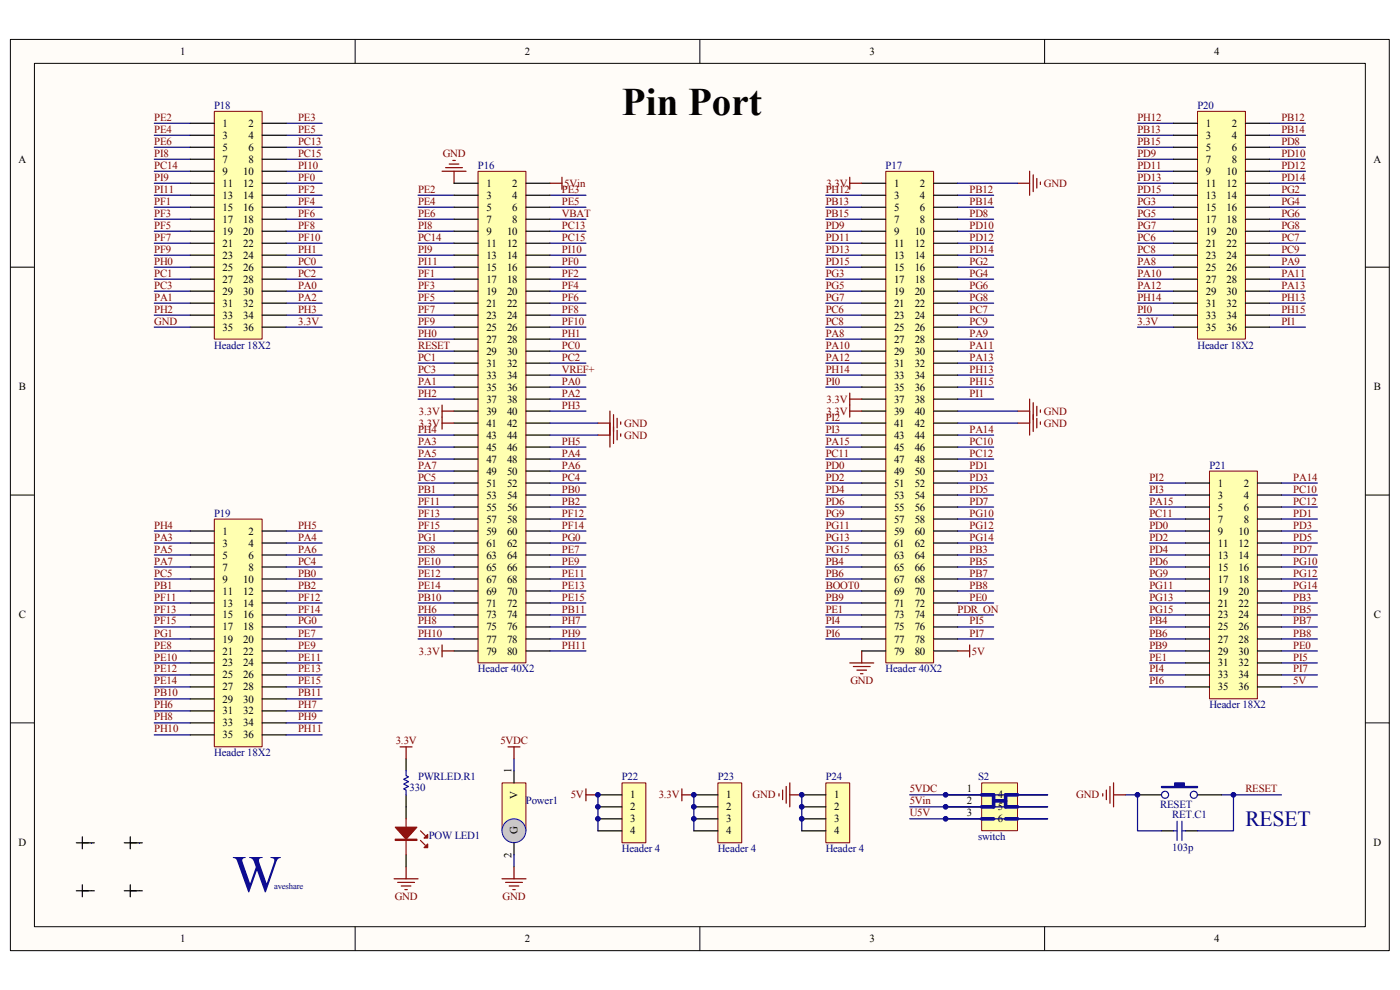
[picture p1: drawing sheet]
<svg xmlns="http://www.w3.org/2000/svg" width="297mm" height="210mm" viewBox="0 0 297 210" stroke-linecap="round" stroke-linejoin="round" font-family="sans-serif">
<path d="M2.2 8.4h292.5v193.3h-292.5z" fill="#fffcf8"/>
<path d="M2.2 8.4h292.5v193.3h-292.5z" fill="none" stroke="#000" stroke-width=".21"/>
<path d="M7.3 13.5h282.3v183.1h-282.3z" fill="#fffcf8"/>
<g fill="none" stroke="#000" stroke-width=".21">
<path d="M7.3 13.4h282.3v183.2h-282.3zM75.3 8.3v5.1M148.5 8.3v5.1M221.6 8.3v5.1M2.2 56.7h5.1M289.7 56.7h5M2.2 105h5.1M289.7 105h5M2.2 153.3h5.1M289.7 153.3h5M75.3 196.6v5.1M148.5 196.6v5.1"/>
<path d="M221.6 196.6v5.1"/>
</g>
<path d="M106.5 166.1h5.1v10.1h-5.1z" fill="#ffffb0"/>
<path d="M106.5 166.1h5.1v10.1h-5.1z" fill="none" stroke="#800000" stroke-width=".21"/>
<circle cx="109" cy="176.2" r="2.53" fill="#c0c0c0" stroke="#00f" stroke-width=".21"/>
<path d="M109 163.5v2.6M109 178.8v2.5" fill="none" stroke="#000" stroke-width=".25"/>
<path d="M126.8 168.6v7.6M147.2 168.6v7.6M170.1 168.6v7.6" fill="none" stroke="#000080" stroke-width=".25"/>
<path d="M124.3 167.3v2.6M124.3 168.6h2.5" fill="none" stroke="#800000" stroke-width=".25"/>
<path d="M132 166.1h5v12.7h-5z" fill="#ffffb0"/>
<path d="M132 166.1h5v12.7h-5z" fill="none" stroke="#800000" stroke-width=".21"/>
<path d="M126.8 168.6h5.1M126.8 171.1h5.1M126.8 173.7h5.1M126.8 176.2h5.1" fill="none" stroke="#000" stroke-width=".25"/>
<path d="M152.3 166.1h5.1v12.7h-5.1z" fill="#ffffb0"/>
<path d="M152.3 166.1h5.1v12.7h-5.1z" fill="none" stroke="#800000" stroke-width=".21"/>
<path d="M147.2 168.6h5.1M147.2 171.1h5.1M147.2 173.7h5.1M147.2 176.2h5.1" fill="none" stroke="#000" stroke-width=".25"/>
<path d="M175.2 166.1h5.1v12.7h-5.1z" fill="#ffffb0"/>
<path d="M175.2 166.1h5.1v12.7h-5.1z" fill="none" stroke="#800000" stroke-width=".21"/>
<path d="M170.1 168.6h5.1M170.1 171.1h5.1M170.1 173.7h5.1M170.1 176.2h5.1" fill="none" stroke="#000" stroke-width=".25"/>
<path d="M109 161v2.5M109 181.3v2.6" fill="none" stroke="#000080" stroke-width=".25"/>
<path d="M144.7 168.6h2.5M144.7 167.3v2.6M165.3 168.4v.5M166 167.6v2M166.8 166.8v3.6M167.5 166.1v5M167.5 168.6h2.6M106.5 186.4h5.1M107.3 187.2h3.5M108 187.9h2.1M108.8 188.7h.5M109 183.9v2.5" fill="none" stroke="#800000" stroke-width=".25"/>
<path d="M26.4 189h3.8M27.6 187.7v2.5" fill="none" stroke="#000" stroke-width=".25"/>
<path d="M16.2 178.8h3.8M17.5 177.5v2.6" fill="none" stroke="#000" stroke-width=".25"/>
<path d="M26.4 178.8h3.8M27.6 177.5v2.6" fill="none" stroke="#000" stroke-width=".25"/>
<path d="M93.8 36.3h5.1M94.5 35.6h3.6M95.3 34.8h2M96.1 34h.5M96.3 36.3v2.6M182.8 138.1v2.5M107.8 158.4h2.5M109 158.4v2.6M180.3 140.6h5.1M181 141.4h3.6M181.8 142.1h2M182.6 142.9h.5" fill="none" stroke="#800000" stroke-width=".25"/>
<g fill="none" stroke="#000080" stroke-width=".25">
<path d="M88.7 41.4h7.6M88.7 44h7.6M88.7 46.5h7.6M88.7 49h7.6M88.7 51.6h7.6M88.7 59.2h7.6M88.7 56.7h7.6M88.7 54.1h7.6M116.7 41.4h7.6M116.7 44h7.6M116.7 46.5h7.6M116.7 49h7.6"/>
<path d="M116.7 51.6h7.6M116.7 59.2h7.6M116.7 56.7h7.6M116.7 54.1h7.6M175.2 41.4h7.6M175.2 44h7.6M175.2 46.5h7.6M175.2 49h7.6M175.2 51.6h7.6M175.2 59.2h7.6M175.2 56.7h7.6M175.2 54.1h7.6"/>
<path d="M203.2 41.4h7.6M203.2 44h7.6M203.2 46.5h7.6M203.2 49h7.6M203.2 51.6h7.6M203.2 59.2h7.6M203.2 56.7h7.6M203.2 54.1h7.6M88.7 64.3h7.6M88.7 61.8h7.6M88.7 79.6h7.6M88.7 66.9h7.6"/>
<path d="M88.7 69.4h7.6M88.7 71.9h7.6M88.7 74.5h7.6M88.7 77h7.6M116.7 64.3h7.6M116.7 61.8h7.6M116.7 79.6h7.6M116.7 66.9h7.6M116.7 69.4h7.6M116.7 71.9h7.6M116.7 74.5h7.6M116.7 77h7.6"/>
<path d="M175.2 64.3h7.6M175.2 61.8h7.6M175.2 79.6h7.6M175.2 66.9h7.6M175.2 69.4h7.6M175.2 71.9h7.6M175.2 74.5h7.6M175.2 77h7.6M203.2 64.3h7.6M203.2 61.8h7.6M203.2 79.6h7.6M203.2 66.9h7.6"/>
<path d="M203.2 69.4h7.6M203.2 71.9h7.6M203.2 74.5h7.6M203.2 77h7.6M88.7 94.8h7.6M88.7 92.3h7.6M88.7 84.7h7.6M88.7 82.1h7.6M88.7 97.4h7.6M88.7 99.9h7.6M116.7 94.8h7.6M116.7 84.7h7.6"/>
<path d="M116.7 82.1h7.6M116.7 97.4h7.6M116.7 99.9h7.6M116.7 87.2h7.6M175.2 94.8h7.6M175.2 92.3h7.6M175.2 82.1h7.6M175.2 97.4h7.6M175.2 99.9h7.6M175.2 89.7h7.6M203.2 94.8h7.6M203.2 92.3h7.6"/>
<path d="M203.2 84.7h7.6M203.2 82.1h7.6M203.2 97.4h7.6M203.2 99.9h7.6M88.7 117.7h7.6M88.7 115.2h7.6M88.7 112.6h7.6M88.7 110.1h7.6M88.7 102.5h7.6M88.7 105h7.6M88.7 107.6h7.6M116.7 117.7h7.6"/>
<path d="M116.7 115.2h7.6M116.7 112.6h7.6M116.7 110.1h7.6M116.7 102.5h7.6M116.7 105h7.6M116.7 107.6h7.6M175.2 117.7h7.6M175.2 115.2h7.6M175.2 112.6h7.6M175.2 110.1h7.6M175.2 102.5h7.6M175.2 105h7.6"/>
<path d="M175.2 107.6h7.6M203.2 117.7h7.6M203.2 115.2h7.6M203.2 112.6h7.6M203.2 110.1h7.6M203.2 102.5h7.6M203.2 105h7.6M203.2 107.6h7.6M88.7 120.3h7.6M88.7 135.5h7.6M88.7 122.8h7.6M88.7 125.4h7.6"/>
<path d="M88.7 127.9h7.6M88.7 130.4h7.6M88.7 133h7.6M116.7 120.3h7.6M116.7 135.5h7.6M116.7 122.8h7.6M116.7 125.4h7.6M116.7 127.9h7.6M116.7 130.4h7.6M116.7 133h7.6M116.7 138.1h7.6M175.2 120.3h7.6"/>
<path d="M175.2 135.5h7.6M175.2 122.8h7.6M175.2 125.4h7.6M175.2 127.9h7.6M175.2 130.4h7.6M175.2 133h7.6M203.2 120.3h7.6M203.2 135.5h7.6M203.2 122.8h7.6M203.2 125.4h7.6M203.2 127.9h7.6M203.2 130.4h7.6"/>
<path d="M203.2 133h7.6"/>
</g>
<path d="M101.4 36.4h10.2v104.2h-10.2z" fill="#ffffb0"/>
<path d="M101.4 36.3h10.2v104.3h-10.2z" fill="none" stroke="#800000" stroke-width=".21"/>
<g fill="none" stroke="#000" stroke-width=".25">
<path d="M96.3 38.9h5.1M111.6 38.9h5.1M96.3 41.4h5.1M96.3 44h5.1M96.3 46.5h5.1M96.3 49h5.1M96.3 51.6h5.1M96.3 54.1h5.1M96.3 56.7h5.1M96.3 59.2h5.1M111.6 41.4h5.1M111.6 44h5.1"/>
<path d="M111.6 46.5h5.1M111.6 49h5.1M111.6 51.6h5.1M111.6 54.1h5.1M111.6 56.7h5.1M111.6 59.2h5.1M96.3 61.8h5.1M96.3 64.3h5.1M96.3 66.9h5.1M96.3 69.4h5.1M96.3 71.9h5.1M96.3 74.5h5.1"/>
<path d="M96.3 77h5.1M96.3 79.6h5.1M111.6 61.8h5.1M111.6 64.3h5.1M111.6 66.9h5.1M111.6 69.4h5.1M111.6 71.9h5.1M111.6 74.5h5.1M111.6 77h5.1M111.6 79.6h5.1M96.3 82.1h5.1M96.3 84.7h5.1"/>
<path d="M96.3 87.2h5.1M96.3 89.7h5.1M96.3 92.3h5.1M96.3 94.8h5.1M96.3 97.4h5.1M96.3 99.9h5.1M111.6 82.1h5.1M111.6 84.7h5.1M111.6 87.2h5.1M111.6 89.7h5.1M111.6 92.3h5.1M111.6 94.8h5.1"/>
<path d="M111.6 97.4h5.1M111.6 99.9h5.1M96.3 102.5h5.1M96.3 105h5.1M96.3 107.6h5.1M96.3 110.1h5.1M96.3 112.6h5.1M96.3 115.2h5.1M96.3 117.7h5.1M111.6 102.5h5.1M111.6 105h5.1M111.6 107.6h5.1"/>
<path d="M111.6 110.1h5.1M111.6 112.6h5.1M111.6 115.2h5.1M111.6 117.7h5.1M96.3 120.3h5.1M96.3 122.8h5.1M96.3 125.4h5.1M96.3 127.9h5.1M96.3 130.4h5.1M96.3 133h5.1M96.3 135.5h5.1M96.3 138.1h5.1"/>
<path d="M111.6 120.3h5.1M111.6 122.8h5.1M111.6 125.4h5.1M111.6 127.9h5.1M111.6 130.4h5.1M111.6 133h5.1M111.6 135.5h5.1M111.6 138.1h5.1"/>
</g>
<path d="M187.9 36.4h10.2v104.2h-10.2z" fill="#ffffb0"/>
<path d="M187.9 36.3h10.2v104.3h-10.2z" fill="none" stroke="#800000" stroke-width=".21"/>
<g fill="none" stroke="#000" stroke-width=".25">
<path d="M182.8 38.9h5.1M198.1 38.9h5.1M182.8 41.4h5.1M182.8 44h5.1M182.8 46.5h5.1M182.8 49h5.1M182.8 51.6h5.1M182.8 54.1h5.1M182.8 56.7h5.1M182.8 59.2h5.1M198.1 41.4h5.1M198.1 44h5.1"/>
<path d="M198.1 46.5h5.1M198.1 49h5.1M198.1 51.6h5.1M198.1 54.1h5.1M198.1 56.7h5.1M198.1 59.2h5.1M182.8 61.8h5.1M182.8 64.3h5.1M182.8 66.9h5.1M182.8 69.4h5.1M182.8 71.9h5.1M182.8 74.5h5.1"/>
<path d="M182.8 77h5.1M182.8 79.6h5.1M198.1 61.8h5.1M198.1 64.3h5.1M198.1 66.9h5.1M198.1 69.4h5.1M198.1 71.9h5.1M198.1 74.5h5.1M198.1 77h5.1M198.1 79.6h5.1M182.8 82.1h5.1M182.8 84.7h5.1"/>
<path d="M182.8 87.2h5.1M182.8 89.7h5.1M182.8 92.3h5.1M182.8 94.8h5.1M182.8 97.4h5.1M182.8 99.9h5.1M198.1 82.1h5.1M198.1 84.7h5.1M198.1 87.2h5.1M198.1 89.7h5.1M198.1 92.3h5.1M198.1 94.8h5.1"/>
<path d="M198.1 97.4h5.1M198.1 99.9h5.1M182.8 102.5h5.1M182.8 105h5.1M182.8 107.6h5.1M182.8 110.1h5.1M182.8 112.6h5.1M182.8 115.2h5.1M182.8 117.7h5.1M198.1 102.5h5.1M198.1 105h5.1M198.1 107.6h5.1"/>
<path d="M198.1 110.1h5.1M198.1 112.6h5.1M198.1 115.2h5.1M198.1 117.7h5.1M182.8 120.3h5.1M182.8 122.8h5.1M182.8 125.4h5.1M182.8 127.9h5.1M182.8 130.4h5.1M182.8 133h5.1M182.8 135.5h5.1M182.8 138.1h5.1"/>
<path d="M198.1 120.3h5.1M198.1 122.8h5.1M198.1 125.4h5.1M198.1 127.9h5.1M198.1 130.4h5.1M198.1 133h5.1M198.1 135.5h5.1M198.1 138.1h5.1"/>
</g>
<g fill="none" stroke="#800000" stroke-width=".25">
<path d="M215.9 38.9h2.5M218.4 36.3v5.1M219.2 37.1v3.6M220 37.9v2M220.7 38.6v.5M126.8 89.7h2.6M126.8 92.3h2.6M129.4 87.2v7.6M130.2 88v6.1M130.9 88.7v2.1M130.9 91.3v2M131.7 89.5v.5"/>
<path d="M131.7 92v.5M215.9 89.7h2.5M215.9 87.2h2.5M218.4 84.7v7.6M219.2 85.4v6.1M220 86.2v2M220 88.7v2.1M220.7 86.9v.6M220.7 89.5v.5"/>
</g>
<g fill="none" stroke="#000080" stroke-width=".25">
<path d="M32.7 38.9h7.7M32.7 26.1h7.7M32.7 28.7h7.7M32.7 31.2h7.7M32.7 33.8h7.7M32.7 36.3h7.7M60.7 38.9h7.6M60.7 26.1h7.6M60.7 28.7h7.6M60.7 31.2h7.6M60.7 33.8h7.6M60.7 36.3h7.6"/>
<path d="M203.2 38.9h12.7M241.3 38.9h7.7M241.3 26.1h7.7M241.3 28.7h7.7M241.3 31.2h7.7M241.3 33.8h7.7M241.3 36.3h7.7M269.3 38.9h7.6M269.3 26.1h7.6M269.3 28.7h7.6M269.3 31.2h7.6M269.3 33.8h7.6"/>
<path d="M269.3 36.3h7.6M32.7 49h7.7M32.7 46.5h7.7M32.7 44h7.7M32.7 41.4h7.7M32.7 51.6h7.7M32.7 54.1h7.7M32.7 56.7h7.7M32.7 59.2h7.7M60.7 49h7.6M60.7 46.5h7.6M60.7 44h7.6"/>
<path d="M60.7 41.4h7.6M60.7 51.6h7.6M60.7 54.1h7.6M60.7 56.7h7.6M60.7 59.2h7.6M241.3 49h7.7M241.3 46.5h7.7M241.3 44h7.7M241.3 41.4h7.7M241.3 51.6h7.7M241.3 54.1h7.7M241.3 56.7h7.7"/>
<path d="M241.3 59.2h7.7M269.3 49h7.6M269.3 46.5h7.6M269.3 44h7.6M269.3 41.4h7.6M269.3 51.6h7.6M269.3 54.1h7.6M269.3 56.7h7.6M269.3 59.2h7.6M32.7 66.9h7.7M32.7 64.3h7.7M32.7 61.8h7.7"/>
<path d="M60.7 66.9h7.6M60.7 64.3h7.6M60.7 61.8h7.6M241.3 66.9h7.7M241.3 64.3h7.7M241.3 61.8h7.7M269.3 66.9h7.6M269.3 64.3h7.6M269.3 61.8h7.6M269.3 69.4h7.6M116.7 89.7h10.1M116.7 92.3h10.1"/>
<path d="M203.2 89.7h12.7M203.2 87.2h12.7M32.7 115.2h7.7M32.7 112.6h7.7M32.7 117.7h7.7M60.7 115.2h7.6M60.7 112.6h7.6M60.7 117.7h7.6M243.9 115.2h7.6M243.9 112.6h7.6M243.9 117.7h7.6M243.9 102.5h7.6"/>
<path d="M243.9 105h7.6M243.9 110.1h7.6M243.9 107.6h7.6M271.8 115.2h7.7M271.8 112.6h7.7M271.8 117.7h7.7M271.8 102.5h7.7M271.8 105h7.7M271.8 110.1h7.7M271.8 107.6h7.7M32.7 138.1h7.7M32.7 135.5h7.7"/>
<path d="M32.7 133h7.7M32.7 130.4h7.7M32.7 120.3h7.7M32.7 122.8h7.7M32.7 125.4h7.7M32.7 127.9h7.7M60.7 138.1h7.6M60.7 135.5h7.6M60.7 133h7.6M60.7 130.4h7.6M60.7 120.3h7.6M60.7 122.8h7.6"/>
<path d="M60.7 125.4h7.6M60.7 127.9h7.6M243.9 138.1h7.6M243.9 135.5h7.6M243.9 133h7.6M243.9 130.4h7.6M243.9 120.3h7.6M243.9 122.8h7.6M243.9 125.4h7.6M243.9 127.9h7.6M271.8 138.1h7.7M271.8 135.5h7.7"/>
<path d="M271.8 133h7.7M271.8 130.4h7.7M271.8 120.3h7.7M271.8 122.8h7.7M271.8 125.4h7.7M271.8 127.9h7.7M32.7 140.6h7.7M32.7 155.9h7.7M32.7 143.2h7.7M32.7 145.7h7.7M32.7 148.3h7.7M32.7 150.8h7.7"/>
<path d="M32.7 153.3h7.7M60.7 140.6h7.6M60.7 155.9h7.6M60.7 143.2h7.6M60.7 145.7h7.6M60.7 148.3h7.6M60.7 150.8h7.6M60.7 153.3h7.6M243.9 140.6h7.6M243.9 143.2h7.6M243.9 145.7h7.6M271.8 140.6h7.7"/>
<path d="M271.8 143.2h7.7"/>
</g>
<path d="M45.5 23.6h10.1v48.3h-10.1z" fill="#ffffb0"/>
<path d="M45.5 23.6h10.1v48.3h-10.1z" fill="none" stroke="#800000" stroke-width=".21"/>
<g fill="none" stroke="#000" stroke-width=".25">
<path d="M40.4 26.1h5M40.4 28.7h5M40.4 31.2h5M40.4 33.8h5M40.4 36.3h5M40.4 38.9h5M55.6 26.1h5.1M55.6 28.7h5.1M55.6 31.2h5.1M55.6 33.8h5.1M55.6 36.3h5.1M55.6 38.9h5.1"/>
<path d="M40.4 41.4h5M40.4 44h5M40.4 46.5h5M40.4 49h5M40.4 51.6h5M40.4 54.1h5M40.4 56.7h5M40.4 59.2h5M55.6 41.4h5.1M55.6 44h5.1M55.6 46.5h5.1M55.6 49h5.1"/>
<path d="M55.6 51.6h5.1M55.6 54.1h5.1M55.6 56.7h5.1M55.6 59.2h5.1M40.4 61.8h5M40.4 64.3h5M40.4 66.9h5M40.4 69.4h5M55.6 61.8h5.1M55.6 64.3h5.1M55.6 66.9h5.1M55.6 69.4h5.1"/>
</g>
<path d="M45.5 110.1h10.1v48.3h-10.1z" fill="#ffffb0"/>
<path d="M45.5 110.1h10.1v48.3h-10.1z" fill="none" stroke="#800000" stroke-width=".21"/>
<g fill="none" stroke="#000" stroke-width=".25">
<path d="M40.4 112.6h5M40.4 115.2h5M40.4 117.7h5M55.6 112.6h5.1M55.6 115.2h5.1M55.6 117.7h5.1M40.4 120.3h5M40.4 122.8h5M40.4 125.4h5M40.4 127.9h5M40.4 130.4h5M40.4 133h5"/>
<path d="M40.4 135.5h5M40.4 138.1h5M55.6 120.3h5.1M55.6 122.8h5.1M55.6 125.4h5.1M55.6 127.9h5.1M55.6 130.4h5.1M55.6 133h5.1M55.6 135.5h5.1M55.6 138.1h5.1M40.4 140.6h5M40.4 143.2h5"/>
<path d="M40.4 145.7h5M40.4 148.3h5M40.4 150.8h5M40.4 153.3h5M40.4 155.9h5M55.6 140.6h5.1M55.6 143.2h5.1M55.6 145.7h5.1M55.6 148.3h5.1M55.6 150.8h5.1M55.6 153.3h5.1M55.6 155.9h5.1"/>
</g>
<path d="M254.1 23.6h10.1v48.3h-10.1z" fill="#ffffb0"/>
<path d="M254 23.6h10.2v48.3h-10.2z" fill="none" stroke="#800000" stroke-width=".21"/>
<g fill="none" stroke="#000" stroke-width=".25">
<path d="M249 26.1h5M249 28.7h5M249 31.2h5M249 33.8h5M249 36.3h5M249 38.9h5M264.2 26.1h5.1M264.2 28.7h5.1M264.2 31.2h5.1M264.2 33.8h5.1M264.2 36.3h5.1M264.2 38.9h5.1"/>
<path d="M249 41.4h5M249 44h5M249 46.5h5M249 49h5M249 51.6h5M249 54.1h5M249 56.7h5M249 59.2h5M264.2 41.4h5.1M264.2 44h5.1M264.2 46.5h5.1M264.2 49h5.1"/>
<path d="M264.2 51.6h5.1M264.2 54.1h5.1M264.2 56.7h5.1M264.2 59.2h5.1M249 61.8h5M249 64.3h5M249 66.9h5M249 69.4h5M264.2 61.8h5.1M264.2 64.3h5.1M264.2 66.9h5.1M264.2 69.4h5.1"/>
</g>
<path d="M256.6 99.9h10.1v48.3h-10.1z" fill="#ffffb0"/>
<path d="M256.6 99.9h10.1v48.3h-10.1z" fill="none" stroke="#800000" stroke-width=".21"/>
<g fill="none" stroke="#000" stroke-width=".25">
<path d="M251.5 102.5h5.1M251.5 105h5.1M251.5 107.6h5.1M251.5 110.1h5.1M251.5 112.6h5.1M251.5 115.2h5.1M251.5 117.7h5.1M266.8 102.5h5M266.8 105h5M266.8 107.6h5M266.8 110.1h5M266.8 112.6h5"/>
<path d="M266.8 115.2h5M266.8 117.7h5M251.5 120.3h5.1M251.5 122.8h5.1M251.5 125.4h5.1M251.5 127.9h5.1M251.5 130.4h5.1M251.5 133h5.1M251.5 135.5h5.1M251.5 138.1h5.1M266.8 120.3h5M266.8 122.8h5"/>
<path d="M266.8 125.4h5M266.8 127.9h5M266.8 130.4h5M266.8 133h5M266.8 135.5h5M266.8 138.1h5M251.5 140.6h5.1M251.5 143.2h5.1M251.5 145.7h5.1M266.8 140.6h5M266.8 143.2h5M266.8 145.7h5"/>
</g>
<g fill="none" stroke="#800000" stroke-width=".25">
<path d="M116.7 38.9h2.5M119.2 37.6v2.5M180.3 37.6v2.5M180.3 38.9h2.5M93.8 85.9v5.1M93.8 87.2h2.5M93.8 89.7h2.5M180.3 87.2h2.5M180.3 83.4v5.1M180.3 84.7h2.5M93.8 136.8v2.6M93.8 138.1h2.5"/>
<path d="M203.2 138.1h2.5M205.7 136.8v2.6"/>
</g>
<path d="M86.1 161v2.5M86.1 168.6v5.1M246.4 176.2h2.6M251.5 176.2h2.5M16.2 189h3.8M17.5 187.7v2.5M86.1 181.3v2.6" fill="none" stroke="#000" stroke-width=".25"/>
<path d="M86.1 163.5v1l.6 .3-1.1 .5 1.1 .5-1.1 .5 1.1 .5-1.1 .5 .5 .3v1M249 176.2h.7M249.7 174.2v4.1M250.7 174.2v4.1M250.7 176.2h.8" fill="none" stroke="#00f" stroke-width=".25"/>
<path d="M238.8 168.6h2.5v7.6h5.1M259.1 168.6h12.7M261.7 168.6v7.6h-7.7" fill="none" stroke="#000080" stroke-width=".25"/>
<path d="M84.9 158.4h2.5M86.1 158.4v2.6M233.9 168.4v.5M234.7 167.6v2M235.5 166.8v3.6M236.2 166.1v5M236.2 168.6h2.6M83.6 186.4h5.1M84.4 187.2h3.5M85.1 187.9h2.1M85.9 188.7h.5M86.1 183.9v2.5" fill="none" stroke="#800000" stroke-width=".25"/>
<path d="M86.1 173.7v7.6M89.2 178.3l1 1M89.2 176.2l1 1.1" fill="none" stroke="#bf0000" stroke-width=".25"/>
<g fill="#bf0000" stroke="#bf0000" stroke-width=".25">
<path d="M83.9 175.5h4.5l-2.3 2.5z"/>
<path d="M90.7 179v.8h-.7z"/>
<path d="M90.7 177v.8h-.7z"/>
<path d="M83.9 178h4.5v.3h-4.5z" fill-rule="evenodd"/>
</g>
<path d="M208.3 166.1h7.6v10.1h-7.6z" fill="#ffffb0"/>
<path d="M208.3 166.1h7.6v10.1h-7.6z" fill="none" stroke="#800000" stroke-width=".21"/>
<path d="M200.6 168.6h7.6M200.6 171.1h7.6M200.6 173.7h7.6M213.3 173.7h8.9M214.6 168.6h7.6M214.6 171.1h7.6M241.3 168.6h5.1M254 168.6h5.1" fill="none" stroke="#000" stroke-width=".25"/>
<path d="M208.2 168.6h2.6v2.5h-2.6M208.2 173.7h2.6M210.8 169.9h2.5M213.3 173.7h2.6M215.9 168.6h-2.6v2.5h2.6" fill="none" stroke="#0c0087" stroke-width=".76"/>
<path d="M32.7 69.4h7.7M60.7 69.4h7.6M241.3 69.4h7.7M271.8 145.7h7.7M193 168.6h29.2M193 171.1h29.2M193 173.7h29.2" fill="none" stroke="#000080" stroke-width=".25"/>
<path d="M246.4 166.8h2.8v-.7h2v.7h2.8v.3h-7.6z" fill-rule="evenodd" fill="#00f" stroke="#00f" stroke-width=".25"/>
<g fill="none" stroke="#00f" stroke-width=".25">
<circle cx="247.2" cy="168.6" r=".75"/>
<circle cx="253.3" cy="168.6" r=".75"/>
</g>
<g fill="#000080" stroke="#000080" stroke-width=".21">
<circle cx="126.8" cy="173.7" r=".5"/>
<circle cx="126.8" cy="171.1" r=".5"/>
<circle cx="126.8" cy="168.6" r=".5"/>
<circle cx="147.2" cy="173.7" r=".5"/>
<circle cx="147.2" cy="171.1" r=".5"/>
<circle cx="147.2" cy="168.6" r=".5"/>
<circle cx="170.1" cy="173.7" r=".5"/>
<circle cx="170.1" cy="171.1" r=".5"/>
<circle cx="170.1" cy="168.6" r=".5"/>
<circle cx="200.6" cy="173.7" r=".5"/>
<circle cx="200.6" cy="171.1" r=".5"/>
<circle cx="200.6" cy="168.6" r=".5"/>
<circle cx="241.3" cy="168.6" r=".5"/>
<circle cx="261.7" cy="168.6" r=".5"/>
</g>
<text font-size="11" fill="#000080" x="49.3" y="189.1">W</text>
<text font-size="8.3" x="131.9" y="24.4">Pin Port</text>
<text font-size="4.6" fill="#000080" x="264.2" y="175.2">RESET</text>
<g font-size="2.3">
<text x="38.2" y="11.6">1</text>
<text x="111.4" y="11.6">2</text>
<text x="184.5" y="11.6">3</text>
<text x="257.6" y="11.6">4</text>
<text x="47.2" y="26.9">1</text>
<text x="47.2" y="29.5">3</text>
<text x="52.7" y="26.9">2</text>
<text x="52.7" y="29.5">4</text>
<text x="255.8" y="26.9">1</text>
<text x="255.8" y="29.5">3</text>
<text x="261.3" y="26.9">2</text>
<text x="261.3" y="29.5">4</text>
<text x="4" y="34.5">A</text>
<text x="47.2" y="32">5</text>
<text x="47.2" y="34.5">7</text>
<text x="52.7" y="32">6</text>
<text x="52.7" y="34.5">8</text>
<text x="255.8" y="32">5</text>
<text x="255.8" y="34.5">7</text>
<text x="261.3" y="32">6</text>
<text x="261.3" y="34.5">8</text>
<text x="291.4" y="34.5">A</text>
<text x="47.2" y="37.1">9</text>
<text x="47.2" y="39.6">11</text>
<text x="51.6" y="37.1">10</text>
<text x="51.6" y="39.6">12</text>
<text x="103.2" y="39.6">1</text>
<text x="108.7" y="39.6">2</text>
<text x="189.7" y="39.6">1</text>
<text x="195.2" y="39.6">2</text>
<text x="255.8" y="37.1">9</text>
<text x="255.8" y="39.6">11</text>
<text x="260.2" y="37.1">10</text>
<text x="260.2" y="39.6">12</text>
<text x="47.2" y="44.7">15</text>
<text x="47.2" y="47.3">17</text>
<text x="47.2" y="42.2">13</text>
<text x="51.6" y="42.2">14</text>
<text x="51.6" y="44.7">16</text>
<text x="51.6" y="47.3">18</text>
<text x="103.2" y="42.2">3</text>
<text x="103.2" y="44.7">5</text>
<text x="103.2" y="47.3">7</text>
<text x="108.7" y="42.2">4</text>
<text x="108.7" y="44.7">6</text>
<text x="108.7" y="47.3">8</text>
<text x="189.7" y="42.2">3</text>
<text x="189.7" y="44.7">5</text>
<text x="189.7" y="47.3">7</text>
<text x="195.2" y="42.2">4</text>
<text x="195.2" y="44.7">6</text>
<text x="195.2" y="47.3">8</text>
<text x="255.8" y="44.7">15</text>
<text x="255.8" y="47.3">17</text>
<text x="255.8" y="42.2">13</text>
<text x="260.2" y="42.2">14</text>
<text x="260.2" y="44.7">16</text>
<text x="260.2" y="47.3">18</text>
<text x="47.2" y="49.8">19</text>
<text x="47.2" y="52.4">21</text>
<text x="51.6" y="49.8">20</text>
<text x="51.6" y="52.4">22</text>
<text x="103.2" y="49.8">9</text>
<text x="103.2" y="52.4">11</text>
<text x="107.6" y="49.8">10</text>
<text x="107.6" y="52.4">12</text>
<text x="189.7" y="49.8">9</text>
<text x="189.7" y="52.4">11</text>
<text x="194" y="49.8">10</text>
<text x="194" y="52.4">12</text>
<text x="255.8" y="49.8">19</text>
<text x="255.8" y="52.4">21</text>
<text x="260.2" y="49.8">20</text>
<text x="260.2" y="52.4">22</text>
<text x="47.2" y="54.9">23</text>
<text x="47.2" y="57.4">25</text>
<text x="47.2" y="60">27</text>
<text x="51.6" y="54.9">24</text>
<text x="51.6" y="57.4">26</text>
<text x="51.6" y="60">28</text>
<text x="103.2" y="54.9">13</text>
<text x="103.2" y="57.4">15</text>
<text x="103.2" y="60">17</text>
<text x="107.6" y="54.9">14</text>
<text x="107.6" y="57.4">16</text>
<text x="107.6" y="60">18</text>
<text x="189.7" y="54.9">13</text>
<text x="189.7" y="57.4">15</text>
<text x="189.7" y="60">17</text>
<text x="194" y="54.9">14</text>
<text x="194" y="57.4">16</text>
<text x="194" y="60">18</text>
<text x="255.8" y="54.9">23</text>
<text x="255.8" y="57.4">25</text>
<text x="255.8" y="60">27</text>
<text x="260.2" y="54.9">24</text>
<text x="260.2" y="57.4">26</text>
<text x="260.2" y="60">28</text>
<text x="47.2" y="62.5">29</text>
<text x="47.2" y="65.1">31</text>
<text x="51.6" y="62.5">30</text>
<text x="51.6" y="65.1">32</text>
<text x="103.2" y="62.5">19</text>
<text x="103.2" y="65.1">21</text>
<text x="107.6" y="62.5">20</text>
<text x="107.6" y="65.1">22</text>
<text x="189.7" y="62.5">19</text>
<text x="189.7" y="65.1">21</text>
<text x="194" y="62.5">20</text>
<text x="194" y="65.1">22</text>
<text x="255.8" y="62.5">29</text>
<text x="255.8" y="65.1">31</text>
<text x="260.2" y="62.5">30</text>
<text x="260.2" y="65.1">32</text>
<text x="47.2" y="67.6">33</text>
<text x="47.2" y="70.2">35</text>
<text x="51.6" y="67.6">34</text>
<text x="51.6" y="70.2">36</text>
<text x="103.2" y="67.6">23</text>
<text x="103.2" y="70.2">25</text>
<text x="107.6" y="67.6">24</text>
<text x="107.6" y="70.2">26</text>
<text x="189.7" y="67.6">23</text>
<text x="189.7" y="70.2">25</text>
<text x="194" y="67.6">24</text>
<text x="194" y="70.2">26</text>
<text x="255.8" y="67.6">33</text>
<text x="255.8" y="70.2">35</text>
<text x="260.2" y="67.6">34</text>
<text x="260.2" y="70.2">36</text>
<text x="103.2" y="72.7">27</text>
<text x="103.2" y="75.2">29</text>
<text x="103.2" y="77.8">31</text>
<text x="107.6" y="72.7">28</text>
<text x="107.6" y="75.2">30</text>
<text x="107.6" y="77.8">32</text>
<text x="189.7" y="72.7">27</text>
<text x="189.7" y="75.2">29</text>
<text x="189.7" y="77.8">31</text>
<text x="194" y="72.7">28</text>
<text x="194" y="75.2">30</text>
<text x="194" y="77.8">32</text>
<text x="4" y="82.8">B</text>
<text x="103.2" y="80.3">33</text>
<text x="103.2" y="82.9">35</text>
<text x="107.6" y="80.3">34</text>
<text x="107.6" y="82.9">36</text>
<text x="189.7" y="80.3">33</text>
<text x="189.7" y="82.9">35</text>
<text x="194" y="80.3">34</text>
<text x="194" y="82.9">36</text>
<text x="291.4" y="82.8">B</text>
<text x="103.2" y="85.4">37</text>
<text x="103.2" y="88">39</text>
<text x="107.6" y="85.4">38</text>
<text x="107.6" y="88">40</text>
<text x="189.7" y="85.4">37</text>
<text x="189.7" y="88">39</text>
<text x="194" y="85.4">38</text>
<text x="194" y="88">40</text>
<text x="103.2" y="90.5">41</text>
<text x="103.2" y="93.1">43</text>
<text x="103.2" y="95.6">45</text>
<text x="107.6" y="90.5">42</text>
<text x="107.6" y="93.1">44</text>
<text x="107.6" y="95.6">46</text>
<text x="189.7" y="90.5">41</text>
<text x="189.7" y="93.1">43</text>
<text x="189.7" y="95.6">45</text>
<text x="194" y="90.5">42</text>
<text x="194" y="93.1">44</text>
<text x="194" y="95.6">46</text>
<text x="103.2" y="98.1">47</text>
<text x="103.2" y="100.7">49</text>
<text x="107.6" y="98.1">48</text>
<text x="107.6" y="100.7">50</text>
<text x="189.7" y="98.1">47</text>
<text x="189.7" y="100.7">49</text>
<text x="194" y="98.1">48</text>
<text x="194" y="100.7">50</text>
<text x="103.2" y="103.2">51</text>
<text x="103.2" y="105.8">53</text>
<text x="107.6" y="103.2">52</text>
<text x="107.6" y="105.8">54</text>
<text x="189.7" y="103.2">51</text>
<text x="189.7" y="105.8">53</text>
<text x="194" y="103.2">52</text>
<text x="194" y="105.8">54</text>
<text x="258.3" y="103.2">1</text>
<text x="258.3" y="105.8">3</text>
<text x="263.8" y="103.2">2</text>
<text x="263.8" y="105.8">4</text>
<text x="47.2" y="113.4">1</text>
<text x="52.7" y="113.4">2</text>
<text x="103.2" y="108.3">55</text>
<text x="103.2" y="110.9">57</text>
<text x="103.2" y="113.4">59</text>
<text x="107.6" y="108.3">56</text>
<text x="107.6" y="110.9">58</text>
<text x="107.6" y="113.4">60</text>
<text x="189.7" y="108.3">55</text>
<text x="189.7" y="110.9">57</text>
<text x="189.7" y="113.4">59</text>
<text x="194" y="108.3">56</text>
<text x="194" y="110.9">58</text>
<text x="194" y="113.4">60</text>
<text x="258.3" y="108.3">5</text>
<text x="258.3" y="110.9">7</text>
<text x="258.3" y="113.4">9</text>
<text x="262.7" y="113.4">10</text>
<text x="263.8" y="108.3">6</text>
<text x="263.8" y="110.9">8</text>
<text x="47.2" y="115.9">3</text>
<text x="47.2" y="118.5">5</text>
<text x="52.7" y="115.9">4</text>
<text x="52.7" y="118.5">6</text>
<text x="103.2" y="115.9">61</text>
<text x="103.2" y="118.5">63</text>
<text x="107.6" y="115.9">62</text>
<text x="107.6" y="118.5">64</text>
<text x="189.7" y="115.9">61</text>
<text x="189.7" y="118.5">63</text>
<text x="194" y="115.9">62</text>
<text x="194" y="118.5">64</text>
<text x="258.3" y="115.9">11</text>
<text x="258.3" y="118.5">13</text>
<text x="262.7" y="115.9">12</text>
<text x="262.7" y="118.5">14</text>
<text x="47.2" y="121">7</text>
<text x="47.2" y="123.6">9</text>
<text x="51.6" y="123.6">10</text>
<text x="52.7" y="121">8</text>
<text x="103.2" y="121">65</text>
<text x="103.2" y="123.6">67</text>
<text x="107.6" y="121">66</text>
<text x="107.6" y="123.6">68</text>
<text x="189.7" y="121">65</text>
<text x="189.7" y="123.6">67</text>
<text x="194" y="121">66</text>
<text x="194" y="123.6">68</text>
<text x="258.3" y="121">15</text>
<text x="258.3" y="123.6">17</text>
<text x="262.7" y="121">16</text>
<text x="262.7" y="123.6">18</text>
<text x="4" y="131.2">C</text>
<text x="47.2" y="126.1">11</text>
<text x="47.2" y="131.2">15</text>
<text x="47.2" y="128.7">13</text>
<text x="51.6" y="126.1">12</text>
<text x="51.6" y="128.7">14</text>
<text x="51.6" y="131.2">16</text>
<text x="103.2" y="126.1">69</text>
<text x="103.2" y="128.7">71</text>
<text x="103.2" y="131.2">73</text>
<text x="107.6" y="126.1">70</text>
<text x="107.6" y="128.7">72</text>
<text x="107.6" y="131.2">74</text>
<text x="189.7" y="126.1">69</text>
<text x="189.7" y="128.7">71</text>
<text x="189.7" y="131.2">73</text>
<text x="194" y="126.1">70</text>
<text x="194" y="128.7">72</text>
<text x="194" y="131.2">74</text>
<text x="258.3" y="126.1">19</text>
<text x="258.3" y="128.7">21</text>
<text x="258.3" y="131.2">23</text>
<text x="262.7" y="126.1">20</text>
<text x="262.7" y="128.7">22</text>
<text x="262.7" y="131.2">24</text>
<text x="291.4" y="131.2">C</text>
<text x="47.2" y="133.7">17</text>
<text x="47.2" y="136.3">19</text>
<text x="51.6" y="133.7">18</text>
<text x="51.6" y="136.3">20</text>
<text x="103.2" y="133.7">75</text>
<text x="103.2" y="136.3">77</text>
<text x="107.6" y="133.7">76</text>
<text x="107.6" y="136.3">78</text>
<text x="189.7" y="133.7">75</text>
<text x="189.7" y="136.3">77</text>
<text x="194" y="133.7">76</text>
<text x="194" y="136.3">78</text>
<text x="258.3" y="133.7">25</text>
<text x="258.3" y="136.3">27</text>
<text x="262.7" y="133.7">26</text>
<text x="262.7" y="136.3">28</text>
<text x="47.2" y="138.8">21</text>
<text x="47.2" y="141.4">23</text>
<text x="47.2" y="143.9">25</text>
<text x="51.6" y="138.8">22</text>
<text x="51.6" y="141.4">24</text>
<text x="51.6" y="143.9">26</text>
<text x="103.2" y="138.8">79</text>
<text x="107.6" y="138.8">80</text>
<text x="189.7" y="138.8">79</text>
<text x="194" y="138.8">80</text>
<text x="258.3" y="138.8">29</text>
<text x="258.3" y="141.4">31</text>
<text x="258.3" y="143.9">33</text>
<text x="262.7" y="138.8">30</text>
<text x="262.7" y="141.4">32</text>
<text x="262.7" y="143.9">34</text>
<text x="47.2" y="146.5">27</text>
<text x="47.2" y="149">29</text>
<text x="51.6" y="146.5">28</text>
<text x="51.6" y="149">30</text>
<text x="258.3" y="146.5">35</text>
<text x="262.7" y="146.5">36</text>
<text x="47.2" y="151.6">31</text>
<text x="47.2" y="154.1">33</text>
<text x="51.6" y="151.6">32</text>
<text x="51.6" y="154.1">34</text>
<text x="47.2" y="156.6">35</text>
<text x="51.6" y="156.6">36</text>
<text x="108.5" y="164" transform="rotate(-90 108.5 164)">1</text>
<text x="109.8" y="169.5" transform="rotate(-90 109.8 169.5)">V</text>
<text x="133.7" y="169.4">1</text>
<text x="133.7" y="171.9">2</text>
<text x="154.1" y="169.4">1</text>
<text x="154.1" y="171.9">2</text>
<text x="176.9" y="169.4">1</text>
<text x="176.9" y="171.9">2</text>
<text x="205.1" y="168.1">1</text>
<text x="205.1" y="170.6">2</text>
<text x="205.1" y="173.2">3</text>
<text x="211.7" y="169.4">4</text>
<text x="211.7" y="171.9">5</text>
<text x="4" y="179.5">D</text>
<text x="109.8" y="177" transform="rotate(-90 109.8 177)">G</text>
<text x="133.7" y="174.4">3</text>
<text x="133.7" y="177">4</text>
<text x="154.1" y="174.4">3</text>
<text x="154.1" y="177">4</text>
<text x="176.9" y="174.4">3</text>
<text x="176.9" y="177">4</text>
<text x="211.7" y="174.4">6</text>
<text x="291.4" y="179.5">D</text>
<text x="108.5" y="182" transform="rotate(-90 108.5 182)">2</text>
<text x="38.2" y="199.9">1</text>
<text x="111.4" y="199.9">2</text>
<text x="184.5" y="199.9">3</text>
<text x="257.6" y="199.9">4</text>
</g>
<g font-size="2.3" fill="#000080">
<text x="45.4" y="23.1">P18</text>
<text x="254" y="23.1">P20</text>
<text x="101.4" y="35.8">P16</text>
<text x="187.9" y="35.8">P17</text>
<text x="45.4" y="74">Header 18X2</text>
<text x="254" y="74">Header 18X2</text>
<text x="256.6" y="99.4">P21</text>
<text x="45.4" y="109.6">P19</text>
<text x="101.4" y="142.6">Header 40X2</text>
<text x="187.9" y="142.6">Header 40X2</text>
<text x="256.6" y="150.3">Header 18X2</text>
<text x="45.4" y="160.4">Header 18X2</text>
<text x="86.9" y="167.8">330</text>
<text x="88.7" y="165.5">PWRLED.R1</text>
<text x="131.9" y="165.5">P22</text>
<text x="152.3" y="165.5">P23</text>
<text x="175.2" y="165.5">P24</text>
<text x="207.5" y="165.5">S2</text>
<text x="111.6" y="170.6">Power1</text>
<text x="246.1" y="171.4">RESET</text>
<text x="248.7" y="173.4">RET.C1</text>
<text x="91" y="178">POW LED1</text>
<text x="207.5" y="178.3">switch</text>
<text x="131.9" y="180.8">Header 4</text>
<text x="152.3" y="180.8">Header 4</text>
<text x="175.2" y="180.8">Header 4</text>
<text x="248.7" y="180.6">103p</text>
</g>
<g font-size="2.3" fill="#800000">
<text x="32.7" y="25.6">PE2</text>
<text x="32.7" y="28.2">PE4</text>
<text x="63.2" y="25.6">PE3</text>
<text x="63.2" y="28.2">PE5</text>
<text x="241.3" y="25.6">PH12</text>
<text x="241.3" y="28.2">PB13</text>
<text x="271.8" y="25.6">PB12</text>
<text x="271.8" y="28.2">PB14</text>
<text x="32.7" y="30.7">PE6</text>
<text x="32.7" y="33.3">PI8</text>
<text x="32.7" y="35.8">PC14</text>
<text x="63.2" y="30.7">PC13</text>
<text x="63.2" y="33.3">PC15</text>
<text x="63.2" y="35.8">PI10</text>
<text x="93.9" y="33.3">GND</text>
<text x="241.3" y="30.7">PB15</text>
<text x="241.3" y="33.3">PD9</text>
<text x="241.3" y="35.8">PD11</text>
<text x="271.8" y="30.7">PD8</text>
<text x="271.8" y="33.3">PD10</text>
<text x="271.8" y="35.8">PD12</text>
<text x="32.7" y="38.4">PI9</text>
<text x="32.7" y="40.9">PI11</text>
<text x="63.2" y="38.4">PF0</text>
<text x="63.2" y="40.9">PF2</text>
<text x="88.7" y="40.9">PE2</text>
<text x="119.2" y="40.9">PE3</text>
<text x="119.7" y="39.6">5Vin</text>
<text x="175.2" y="40.9">PH12</text>
<text x="175.4" y="39.6">3.3V</text>
<text x="205.7" y="40.9">PB12</text>
<text x="221.5" y="39.6">GND</text>
<text x="241.3" y="38.4">PD13</text>
<text x="241.3" y="40.9">PD15</text>
<text x="271.8" y="38.4">PD14</text>
<text x="271.8" y="40.9">PG2</text>
<text x="32.7" y="43.4">PF1</text>
<text x="32.7" y="46">PF3</text>
<text x="63.2" y="43.4">PF4</text>
<text x="63.2" y="46">PF6</text>
<text x="88.7" y="43.4">PE4</text>
<text x="88.7" y="46">PE6</text>
<text x="119.2" y="43.4">PE5</text>
<text x="119.2" y="46">VBAT</text>
<text x="175.2" y="43.4">PB13</text>
<text x="175.2" y="46">PB15</text>
<text x="205.7" y="43.4">PB14</text>
<text x="205.7" y="46">PD8</text>
<text x="241.3" y="43.4">PG3</text>
<text x="241.3" y="46">PG5</text>
<text x="271.8" y="43.4">PG4</text>
<text x="271.8" y="46">PG6</text>
<text x="32.7" y="48.5">PF5</text>
<text x="32.7" y="51.1">PF7</text>
<text x="32.7" y="53.6">PF9</text>
<text x="63.2" y="48.5">PF8</text>
<text x="63.2" y="51.1">PF10</text>
<text x="63.2" y="53.6">PH1</text>
<text x="88.7" y="48.5">PI8</text>
<text x="88.7" y="51.1">PC14</text>
<text x="88.7" y="53.6">PI9</text>
<text x="119.2" y="48.5">PC13</text>
<text x="119.2" y="51.1">PC15</text>
<text x="119.2" y="53.6">PI10</text>
<text x="175.2" y="48.5">PD9</text>
<text x="175.2" y="51.1">PD11</text>
<text x="175.2" y="53.6">PD13</text>
<text x="205.7" y="48.5">PD10</text>
<text x="205.7" y="51.1">PD12</text>
<text x="205.7" y="53.6">PD14</text>
<text x="241.3" y="48.5">PG7</text>
<text x="241.3" y="51.1">PC6</text>
<text x="241.3" y="53.6">PC8</text>
<text x="271.8" y="48.5">PG8</text>
<text x="271.8" y="51.1">PC7</text>
<text x="271.8" y="53.6">PC9</text>
<text x="32.7" y="56.2">PH0</text>
<text x="32.7" y="58.7">PC1</text>
<text x="63.2" y="56.2">PC0</text>
<text x="63.2" y="58.7">PC2</text>
<text x="88.7" y="56.2">PI11</text>
<text x="88.7" y="58.7">PF1</text>
<text x="119.2" y="56.2">PF0</text>
<text x="119.2" y="58.7">PF2</text>
<text x="175.2" y="56.2">PD15</text>
<text x="175.2" y="58.7">PG3</text>
<text x="205.7" y="56.2">PG2</text>
<text x="205.7" y="58.7">PG4</text>
<text x="241.3" y="56.2">PA8</text>
<text x="241.3" y="58.7">PA10</text>
<text x="271.8" y="56.2">PA9</text>
<text x="271.8" y="58.7">PA11</text>
<text x="32.7" y="61.2">PC3</text>
<text x="32.7" y="63.8">PA1</text>
<text x="63.2" y="61.2">PA0</text>
<text x="63.2" y="63.8">PA2</text>
<text x="88.7" y="61.2">PF3</text>
<text x="88.7" y="63.8">PF5</text>
<text x="119.2" y="61.2">PF4</text>
<text x="119.2" y="63.8">PF6</text>
<text x="175.2" y="61.2">PG5</text>
<text x="175.2" y="63.8">PG7</text>
<text x="205.7" y="61.2">PG6</text>
<text x="205.7" y="63.8">PG8</text>
<text x="241.3" y="63.8">PH14</text>
<text x="241.3" y="61.2">PA12</text>
<text x="271.8" y="61.2">PA13</text>
<text x="271.8" y="63.8">PH13</text>
<text x="32.7" y="66.3">PH2</text>
<text x="32.7" y="68.9">GND</text>
<text x="63.2" y="66.3">PH3</text>
<text x="63.2" y="68.9">3.3V</text>
<text x="88.7" y="66.3">PF7</text>
<text x="88.7" y="68.9">PF9</text>
<text x="88.7" y="71.4">PH0</text>
<text x="119.2" y="66.3">PF8</text>
<text x="119.2" y="68.9">PF10</text>
<text x="119.2" y="71.4">PH1</text>
<text x="175.2" y="66.3">PC6</text>
<text x="175.2" y="68.9">PC8</text>
<text x="175.2" y="71.4">PA8</text>
<text x="205.7" y="66.3">PC7</text>
<text x="205.7" y="68.9">PC9</text>
<text x="205.7" y="71.4">PA9</text>
<text x="241.3" y="66.3">PI0</text>
<text x="241.3" y="68.9">3.3V</text>
<text x="271.8" y="66.3">PH15</text>
<text x="271.8" y="68.9">PI1</text>
<text x="88.7" y="74">RESET</text>
<text x="88.7" y="76.5">PC1</text>
<text x="119.2" y="74">PC0</text>
<text x="119.2" y="76.5">PC2</text>
<text x="175.2" y="74">PA10</text>
<text x="175.2" y="76.5">PA12</text>
<text x="205.7" y="76.5">PA13</text>
<text x="205.7" y="74">PA11</text>
<text x="88.7" y="79.1">PC3</text>
<text x="88.7" y="81.6">PA1</text>
<text x="119.2" y="79.1">VREF+</text>
<text x="119.2" y="81.6">PA0</text>
<text x="175.2" y="79.1">PH14</text>
<text x="175.2" y="81.6">PI0</text>
<text x="205.7" y="79.1">PH13</text>
<text x="205.7" y="81.6">PH15</text>
<text x="88.7" y="84.1">PH2</text>
<text x="88.9" y="88">3.3V</text>
<text x="119.2" y="84.1">PA2</text>
<text x="119.2" y="86.7">PH3</text>
<text x="175.2" y="89.2">PI2</text>
<text x="175.4" y="85.4">3.3V</text>
<text x="175.4" y="88">3.3V</text>
<text x="205.7" y="84.1">PI1</text>
<text x="221.5" y="88">GND</text>
<text x="88.7" y="91.8">PH4</text>
<text x="88.7" y="94.3">PA3</text>
<text x="88.9" y="90.5">3.3V</text>
<text x="119.2" y="94.3">PH5</text>
<text x="132.4" y="90.5">GND</text>
<text x="132.4" y="93.1">GND</text>
<text x="175.2" y="91.8">PI3</text>
<text x="175.2" y="94.3">PA15</text>
<text x="205.7" y="91.8">PA14</text>
<text x="205.7" y="94.3">PC10</text>
<text x="221.5" y="90.5">GND</text>
<text x="88.7" y="96.9">PA5</text>
<text x="88.7" y="99.4">PA7</text>
<text x="88.7" y="101.9">PC5</text>
<text x="119.2" y="96.9">PA4</text>
<text x="119.2" y="99.4">PA6</text>
<text x="119.2" y="101.9">PC4</text>
<text x="175.2" y="96.9">PC11</text>
<text x="175.2" y="99.4">PD0</text>
<text x="175.2" y="101.9">PD2</text>
<text x="205.7" y="96.9">PC12</text>
<text x="205.7" y="99.4">PD1</text>
<text x="205.7" y="101.9">PD3</text>
<text x="243.8" y="101.9">PI2</text>
<text x="274.4" y="101.9">PA14</text>
<text x="88.7" y="104.5">PB1</text>
<text x="88.7" y="107">PF11</text>
<text x="119.2" y="104.5">PB0</text>
<text x="119.2" y="107">PB2</text>
<text x="175.2" y="104.5">PD4</text>
<text x="175.2" y="107">PD6</text>
<text x="205.7" y="104.5">PD5</text>
<text x="205.7" y="107">PD7</text>
<text x="243.8" y="104.5">PI3</text>
<text x="243.8" y="107">PA15</text>
<text x="274.4" y="104.5">PC10</text>
<text x="274.4" y="107">PC12</text>
<text x="32.7" y="112.1">PH4</text>
<text x="63.2" y="112.1">PH5</text>
<text x="88.7" y="109.6">PF13</text>
<text x="88.7" y="112.1">PF15</text>
<text x="119.2" y="109.6">PF12</text>
<text x="119.2" y="112.1">PF14</text>
<text x="175.2" y="109.6">PG9</text>
<text x="175.2" y="112.1">PG11</text>
<text x="205.7" y="109.6">PG10</text>
<text x="205.7" y="112.1">PG12</text>
<text x="243.8" y="109.6">PC11</text>
<text x="243.8" y="112.1">PD0</text>
<text x="274.4" y="109.6">PD1</text>
<text x="274.4" y="112.1">PD3</text>
<text x="32.7" y="114.7">PA3</text>
<text x="32.7" y="117.2">PA5</text>
<text x="32.7" y="119.7">PA7</text>
<text x="63.2" y="114.7">PA4</text>
<text x="63.2" y="117.2">PA6</text>
<text x="63.2" y="119.7">PC4</text>
<text x="88.7" y="114.7">PG1</text>
<text x="88.7" y="117.2">PE8</text>
<text x="88.7" y="119.7">PE10</text>
<text x="119.2" y="114.7">PG0</text>
<text x="119.2" y="117.2">PE7</text>
<text x="119.2" y="119.7">PE9</text>
<text x="175.2" y="114.7">PG13</text>
<text x="175.2" y="117.2">PG15</text>
<text x="175.2" y="119.7">PB4</text>
<text x="205.7" y="114.7">PG14</text>
<text x="205.7" y="117.2">PB3</text>
<text x="205.7" y="119.7">PB5</text>
<text x="243.8" y="114.7">PD2</text>
<text x="243.8" y="117.2">PD4</text>
<text x="243.8" y="119.7">PD6</text>
<text x="274.4" y="114.7">PD5</text>
<text x="274.4" y="117.2">PD7</text>
<text x="274.4" y="119.7">PG10</text>
<text x="32.7" y="122.3">PC5</text>
<text x="32.7" y="124.8">PB1</text>
<text x="63.2" y="122.3">PB0</text>
<text x="63.2" y="124.8">PB2</text>
<text x="88.7" y="122.3">PE12</text>
<text x="88.7" y="124.8">PE14</text>
<text x="119.2" y="122.3">PE11</text>
<text x="119.2" y="124.8">PE13</text>
<text x="175.2" y="122.3">PB6</text>
<text x="175.2" y="124.8">BOOT0</text>
<text x="205.7" y="122.3">PB7</text>
<text x="205.7" y="124.8">PB8</text>
<text x="243.8" y="122.3">PG9</text>
<text x="243.8" y="124.8">PG11</text>
<text x="274.4" y="122.3">PG12</text>
<text x="274.4" y="124.8">PG14</text>
<text x="32.7" y="127.4">PF11</text>
<text x="32.7" y="129.9">PF13</text>
<text x="63.2" y="127.4">PF12</text>
<text x="63.2" y="129.9">PF14</text>
<text x="88.7" y="127.4">PB10</text>
<text x="88.7" y="129.9">PH6</text>
<text x="119.2" y="127.4">PE15</text>
<text x="119.2" y="129.9">PB11</text>
<text x="175.2" y="127.4">PB9</text>
<text x="175.2" y="129.9">PE1</text>
<text x="203.1" y="129.9">PDR_ON</text>
<text x="205.7" y="127.4">PE0</text>
<text x="243.8" y="127.4">PG13</text>
<text x="243.8" y="129.9">PG15</text>
<text x="274.4" y="127.4">PB3</text>
<text x="274.4" y="129.9">PB5</text>
<text x="32.7" y="132.5">PF15</text>
<text x="32.7" y="135">PG1</text>
<text x="32.7" y="137.6">PE8</text>
<text x="63.2" y="132.5">PG0</text>
<text x="63.2" y="135">PE7</text>
<text x="63.2" y="137.6">PE9</text>
<text x="88.7" y="132.5">PH8</text>
<text x="88.7" y="135">PH10</text>
<text x="119.2" y="132.5">PH7</text>
<text x="119.2" y="135">PH9</text>
<text x="119.2" y="137.6">PH11</text>
<text x="175.2" y="132.5">PI4</text>
<text x="175.2" y="135">PI6</text>
<text x="205.7" y="132.5">PI5</text>
<text x="205.7" y="135">PI7</text>
<text x="243.8" y="132.5">PB4</text>
<text x="243.8" y="135">PB6</text>
<text x="243.8" y="137.6">PB9</text>
<text x="274.4" y="132.5">PB7</text>
<text x="274.4" y="135">PB8</text>
<text x="274.4" y="137.6">PE0</text>
<text x="32.7" y="140.1">PE10</text>
<text x="32.7" y="142.6">PE12</text>
<text x="63.2" y="140.1">PE11</text>
<text x="63.2" y="142.6">PE13</text>
<text x="88.9" y="138.8">3.3V</text>
<text x="206.2" y="138.8">5V</text>
<text x="243.8" y="140.1">PE1</text>
<text x="243.8" y="142.6">PI4</text>
<text x="274.4" y="140.1">PI5</text>
<text x="274.4" y="142.6">PI7</text>
<text x="32.7" y="145.2">PE14</text>
<text x="32.7" y="147.7">PB10</text>
<text x="63.2" y="145.2">PE15</text>
<text x="63.2" y="147.7">PB11</text>
<text x="180.4" y="145.1">GND</text>
<text x="243.8" y="145.2">PI6</text>
<text x="274.4" y="145.2">5V</text>
<text x="32.7" y="150.3">PH6</text>
<text x="32.7" y="152.8">PH8</text>
<text x="32.7" y="155.4">PH10</text>
<text x="63.2" y="150.3">PH7</text>
<text x="63.2" y="152.8">PH9</text>
<text x="63.2" y="155.4">PH11</text>
<text x="84" y="157.9">3.3V</text>
<text x="106.1" y="157.9">5VDC</text>
<text x="121.1" y="169.4">5V</text>
<text x="139.7" y="169.4">3.3V</text>
<text x="159.7" y="169.4">GND</text>
<text x="193" y="170.6">5Vin</text>
<text x="193" y="173.2">U5V</text>
<text x="193" y="168.1">5VDC</text>
<text x="228.3" y="169.4">GND</text>
<text x="264.2" y="168.1">RESET</text>
<text x="83.7" y="190.9">GND</text>
<text x="106.6" y="190.9">GND</text>
</g>
<text font-size="1.8" fill="#000080" x="58.2" y="188.5">aveshare</text>
</svg>
